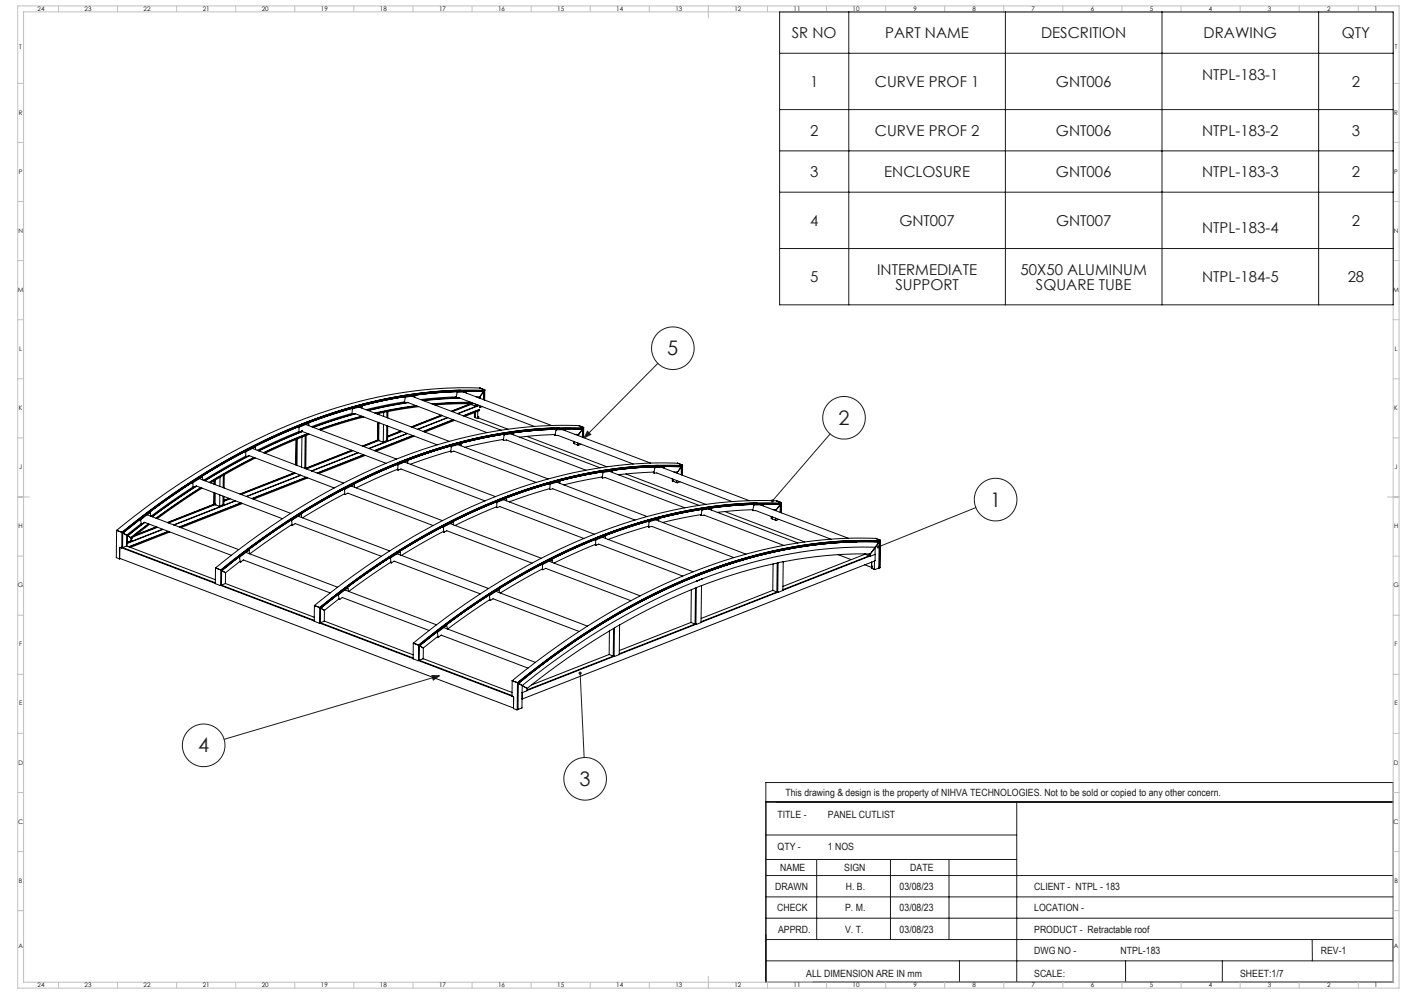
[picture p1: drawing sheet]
<svg xmlns="http://www.w3.org/2000/svg" width="1189mm" height="841mm" viewBox="0 0 1189 841" stroke-linecap="round" stroke-linejoin="round" font-family="sans-serif">
<path d="M648 678v153" fill="none" stroke="#000" stroke-width=".85"/>
<g fill="none" stroke="#191924" stroke-width=".85">
<path d="M660 10h519v248h-519zM718 10v248M851 10v248M983 10v248M1116 10v248M660 45h519M660 93h519M660 128h519M660 163h519M660 210h519M557 307l-63 63M497 365l3 3-6 2z"/>
<path d="M702 367l-48 57M826 429l-83 34M366 572h6l-5 3zM372 572l-182 54M491 570l3 71M648 662h531v169h-531zM648 678h531M860 678v153M648 706h212M648 727h212M691 727v68M754 727v68"/>
<path d="M803 727v68M648 759h531M648 741h531M648 777h531M648 795h531M1110 795l1 18M648 813h531M812 813v18M953 813v18M1034 813v18"/>
<circle cx="569" cy="295" r="18"/>
<circle cx="714" cy="353" r="18"/>
<circle cx="843" cy="423" r="18"/>
<circle cx="172" cy="631" r="18"/>
<circle cx="495" cy="659" r="18"/>
</g>
<g fill="none" stroke="#c0c0c0" stroke-width=".85">
<path d="M15 5h1169v831h-1169zM20 10h1159v821h-1159zM49 5v5M99 5v5M149 5v5M199 5v5M249 5v5M299 5v5M349 5v5M399 5v5M449 5v5M499 5v5"/>
<path d="M549 5v5M599 5v10M649 5v5M699 5v5M749 5v5M799 5v5M849 5v5M899 5v5M949 5v5M999 5v5M1049 5v5M1099 5v5"/>
<path d="M1149 5v5M15 71h5M1179 71h5M15 121h5M1179 121h5M15 171h5M1179 171h5M15 221h5M1179 221h5M15 271h5M1179 271h5M15 321h5"/>
<path d="M1179 321h5M15 371h5M1179 371h5M15 421h10M1174 421h10M15 471h5M1179 471h5M15 521h5M1179 521h5M15 571h5M1179 571h5M15 621h5"/>
<path d="M1179 621h5M15 671h5M1179 671h5M15 721h5M1179 721h5M15 771h5M1179 771h5M49 831v5M99 831v5M149 831v5M199 831v5M249 831v5"/>
<path d="M299 831v5M349 831v5M399 831v5M449 831v5M499 831v5M549 831v5M599 826v10M649 831v5M699 831v5M749 831v5M799 831v5M849 831v5"/>
<path d="M899 831v5M949 831v5M999 831v5M1049 831v5M1099 831v5M1149 831v5"/>
</g>
<path d="M742 462v1h1h-1v1h2l1-1-1-1zM653 423v2l1-1-1 1h2l-1-2zM490 569v1l2 1v-1v-1l-1-1v2v-2zM366 572h6l-5 3zM497 365l3 3-6 2z" fill="#191924"/>
<g fill="none" stroke="#000" stroke-width=".85">
<path d="M349 335l75 29M351 335h.1M351 335l-8 1v5M351 335v1M386 336h-9l-21 2M386 337h.1M389 337l-31 2M390 330a420 420 0 0 0-191 55 624 624 0 0 0-96 65M390 331a415 415 0 0 0-183 51 616 616 0 0 0-103 69M392 332l75 28M394 332h1M395 332h-8l-1 5h2l64 24"/>
<path d="M395 332v1M403 336h3M405 337h.1M406 337h-1M406 336h.1M406 336v1M406 328h.1M406 328a397 397 0 0 0-189 44 608 608 0 0 0-118 77M406 328l4 2M408 331h.1M408 331a380 380 0 0 0-154 29M408 331h1"/>
<path d="M408 330v1M409 331h.1M409 331a396 396 0 0 0-185 43 604 604 0 0 0-120 77M409 331a396 396 0 0 0-185 43 605 605 0 0 0-120 77M409 331v7M409 331l-3 5M410 330v8M410 330a397 397 0 0 0-190 44 607 607 0 0 0-117 76M410 330h.1M410 330v9M259 359l77 29M261 358h.1"/>
<path d="M298 350h.1M298 350l-34 11M298 351h.1M300 350l70 26M300 350l-2 1M300 350l-17 5-18 7M301 350l-36 12M304 344l76 29M306 344h.1M306 344v1M306 344l-8 2v5M306 352l-20 6-16 5"/>
<path d="M307 352l-17 5-20 7M308 353l-22 6-15 5M320 357l-1 15M320 350h.1M320 357v15M320 350v1M321 358l-1 15M321 350v1M324 349l-5 1M325 359l-1 15M325 349h-1M325 349v3"/>
<path d="M325 349h.1M327 348l-2 1M328 348l-1 5M328 348h.1M342 340l-14 2-18 5M342 341h.1M345 340l67 26M345 340l-2 1M345 340l-34 7M346 341l-34 6M352 343l-21 4-14 2M353 343l-35 7"/>
<path d="M354 344l-26 4v6M373 351l-25 10M374 351l-26 10M374 352l-25 10M379 353l-26 10M379 353l-25 10M383 355l-25 10M384 355l-26 10M385 356l-26 10M397 342h1M397 342h.1M397 342l-15 6"/>
<path d="M398 342h.1M398 342l4 1M398 342l-15 6M398 342l-16 6M399 340l-33 2M399 341l-33 1M401 353h.1M401 349v4M402 353h.1M402 342h-16l-18 1M402 349v4M402 353l2 1"/>
<path d="M402 343h.1M402 342v1M404 353h.1M404 343h-2M404 353v1M404 348v5M404 353l26 10M405 354h-1M405 343l-18 7M406 343l-18 7M406 347l-14 5M406 347l-13 5"/>
<path d="M406 346l-14 6M406 343v2M408 344l-2 1M214 379l77 30M216 378h.1M251 372l-1 21M251 372v21M252 371l-1 23M253 366l-13 5-22 10M255 370l-31 13M255 364h.1M255 364v1"/>
<path d="M255 370h.1M256 370h-1M256 370l-1 25M256 365l71 27M256 365l-37 16M256 370h.1M256 365l-37 17M258 369l-2 1M258 369h.1M259 369l-1 27M259 368h.1M259 368v28l39-15"/>
<path d="M260 367l-17 7-20 9M261 367l-16 6-22 10M261 360v-2l-8 3v5l3-1M262 367l-3 1M319 372h.1M319 372l-12 5M319 372h1M320 372h.1M320 373h.1M320 373l4 1M320 373l-12 5M320 372l-13 6"/>
<path d="M324 374h.1M327 373l-3 1M327 373h.1M327 360v13M328 360v12l-1 1M339 365l-11 4M340 365l-12 4M340 365l-12 5M344 367l-32 12M345 367l-33 13M349 368l-32 13M350 369l-33 12"/>
<path d="M351 369l-33 13M388 376l76 29M390 376h.1M390 376v1M390 376l-8 2v4h2l70 26M426 372l-33 6M426 372v1M429 372l67 26M432 367l76 29M434 367h1M434 367l1 1M434 367l-7 1-1 4h3"/>
<path d="M446 369l68 26M470 368l-30 2M470 368h.1M470 368h2l64 25M473 362a419 419 0 0 0-187 53 626 626 0 0 0-99 67M474 363a417 417 0 0 0-187 53 622 622 0 0 0-99 67M476 364l75 28M478 363h.1M478 363l-7 1-1 4M478 363v1M485 375h.1M485 373v2"/>
<path d="M485 375h1M486 374v1l3 1M489 375v2l3-1M489 368h.1M490 367l-3 1M490 367v1M490 360a398 398 0 0 0-189 44 606 606 0 0 0-119 77M490 360h.1M490 360l4 2M491 363h.1M491 363a382 382 0 0 0-154 28M491 363h1"/>
<path d="M492 362l-1 1M493 363h.1M493 363a396 396 0 0 0-186 42 603 603 0 0 0-119 78M493 363a396 396 0 0 0-185 42 603 603 0 0 0-120 78M493 363l-3 4M493 363v7M494 362v8M494 362h.1M494 362a397 397 0 0 0-190 44 608 608 0 0 0-117 76M208 386l-36 20M208 386h.1M211 385l72 28"/>
<path d="M211 385l-38 22M211 386l-37 21M215 387l-18 9-20 12M215 387l-19 10-19 11M216 388l-26 14v11M216 380v-2l-8 4v5l3-2M249 400l-46 18M298 381l-39 15M299 381l-40 16M303 383l-39 15M303 383l-39 16M308 385l-40 15"/>
<path d="M308 385l-39 15M309 385l-39 16M336 397l-35 16M336 397l1 1M342 391l77 29M345 390h.1M345 392v-2l-8 3v5l2-1 71 27M381 382l-34 11M381 382h1M516 399l76 29M518 398v1M518 400v-1l-7 1-1 4"/>
<path d="M553 399l-30 3M553 399l1 1M557 394a418 418 0 0 0-187 53 621 621 0 0 0-99 67M558 395a419 419 0 0 0-191 55 620 620 0 0 0-96 65M560 395l74 29M562 395h.1M562 395v1M562 395h-8l-1 5h3l64 24M573 399v1M573 399h-3M573 399h.1M573 392h1"/>
<path d="M574 392a397 397 0 0 0-189 43 608 608 0 0 0-119 77M574 392h.1M574 392l4 1M575 394v1M575 395a380 380 0 0 0-154 28M575 395h1M575 394h.1M577 395h.1M577 395a396 396 0 0 0-186 42 603 603 0 0 0-120 78M577 395a400 400 0 0 0-193 46 607 607 0 0 0-113 74M577 395v7M577 395l-4 4"/>
<path d="M577 394v8M577 394h.1M577 394a397 397 0 0 0-186 42 608 608 0 0 0-120 78M578 393v1M578 394h-1M578 394v8M163 412l-35 25M163 412h.1M166 411l73 28M166 411l-37 26M169 405l77 29M170 413l-18 11-20 14"/>
<path d="M170 413l-38 26M171 404l-8 5 1 4 2-2-37 26M171 404l1 2M171 403h.1M171 413l-18 12-20 14M181 417v10M181 407v3M182 407l-1 3M182 417v10M182 406v4M186 404l-8 5M186 419v9"/>
<path d="M186 404h.1M186 404v8M189 420v7l-3 1M189 402l-2 1M189 402v11M190 402h-1M250 400l-46 18M254 402l-46 18M255 402l-46 18M259 404l-46 18M260 404l-45 18M292 418l-36 20"/>
<path d="M292 418h.1M294 417l73 28M294 417l-2 1M297 411l77 30M300 410v2M300 410l-8 4v4M300 410h.1M465 414v-1l-12 4-22 8M471 408l77 29M473 407h1M474 409l-1-2-7 3-1 4h3l69 26M510 404l-33 6"/>
<path d="M510 404h.1M510 404h2l68 26M530 401l67 26M569 405v2h1M570 407h.1M570 405v2M570 407l3 1M573 408h.1M573 407v1M575 408h-2M125 436l77 29M127 434l-3 2"/>
<path d="M128 437l-1-3-8 6 1 4 2-2M181 427l-39 15M181 427h.1M182 427h.1M182 427l-39 15M182 427l-40 15M182 427l4 1M182 426l-1 1M186 428h.1M190 420l-1 7M194 422l-4 1M194 422l-4 2"/>
<path d="M195 422l-5 2M199 424l-52 20M204 425l-52 21M204 426l-52 20M205 426l-52 20M252 437l78 29M255 435h.1M255 438v-3l-8 5v4l3-1 73 28M420 429l-35 16M420 429h1M426 423l77 29M428 422h1"/>
<path d="M428 422l1 2M428 422l-7 3-1 4h3l71 27M555 440l76 29M557 439h.1M557 439v2M557 439l-8 2v5l3-1 69 27M594 436l-1-1-7 2-25 5M594 436h2l67 25M600 431l75 28M602 430h.1M602 430l-8 1v5M602 430v2"/>
<path d="M613 433l68 26M637 432v-1l-9 1-21 2M637 432h3l63 24M641 425a419 419 0 0 0-187 54 622 622 0 0 0-100 67M641 427a414 414 0 0 0-183 51 616 616 0 0 0-103 68M643 427l75 28M645 427h1M646 427h-8l-1 5M646 427v1M653 437v2M653 439h.1M654 437l-1 2"/>
<path d="M654 439l2 1M656 440h.1M656 438v2l3-1M656 431v1M657 431h-3M657 424h.1M657 431h.1M657 424a398 398 0 0 0-189 43 608 608 0 0 0-118 77M657 424l4 1M659 426h.1M659 426a380 380 0 0 0-154 29M659 426l1 1"/>
<path d="M660 427h.1M660 427a396 396 0 0 0-185 42 601 601 0 0 0-120 77M660 427a398 398 0 0 0-189 44 608 608 0 0 0-116 75M660 427v7M660 427l-3 4M661 426v8M661 426a397 397 0 0 0-190 44 605 605 0 0 0-117 76M661 426h.1M661 425h.1M661 425v1M661 425v9M99 449h.1"/>
<path d="M99 449l-1 23M99 449l4 1M103 450h.1M103 450v1M103 451v13M103 451h1M104 451h.1M104 451v12M104 451l3 2M107 459v1M107 459h.1M107 453h.1"/>
<path d="M107 460h.1M107 460v2M107 453v9M107 453h1M108 453h.1M108 459h-1M108 459h.1M108 453v6M108 453v1M108 454l3 1M111 458h-3M111 455h.1"/>
<path d="M111 458h.1M111 455v3M111 455v2M112 455h.1M120 443l-13 10M120 443h.1M122 442l74 28M122 442l-14 11M123 442l-15 11M126 443l-15 12M127 444l-15 11M132 446l-17 6"/>
<path d="M133 446l-19 7M133 446l-20 8M138 448l-31 12M142 450l-33 13M143 450l-34 13M144 450l-34 13M247 444h.1M247 444l-36 25-1-3M376 450h-1l-10 5-25 15M378 449l72 27M381 443l77 29M383 442h.1"/>
<path d="M384 444l-1-2-7 4v4l2-1M510 455l77 29M512 454h.1M512 454l-8 3v4l3-1 71 27M512 454v2M549 445l-34 11M549 445v1M725 457a418 418 0 0 0-188 54 622 622 0 0 0-99 67M725 458a416 416 0 0 0-187 54 619 619 0 0 0-99 66M741 456a397 397 0 0 0-189 43 608 608 0 0 0-119 77M741 456h.1M741 456l4 1"/>
<path d="M742 458h.1M742 458a381 381 0 0 0-154 29M742 458l1 1M743 457l-1 1M744 459h.1M744 459a400 400 0 0 0-192 45 607 607 0 0 0-113 74M744 459a397 397 0 0 0-189 44 609 609 0 0 0-116 75M744 459l-3 4M744 459v22M745 457l-1 23M745 457a397 397 0 0 0-187 43 609 609 0 0 0-120 78M745 457h.1"/>
<path d="M745 457v23M98 472h.1M98 472l3 1M101 463h.1M101 463v9l334 127v-9M101 463l2 1M101 463v10M101 472v1M102 473h-1M103 464h.1M103 464l79 30M104 463h.1"/>
<path d="M104 463h-1l79 30M107 462l-3 1M107 462l75 28M107 461h.1M107 460v1M107 461v1M203 475l-12 10M203 475h1M206 474l73 28M208 467l78 30M210 466l-7 6 1 3 2-1M210 466l-2 1"/>
<path d="M210 466h1M331 476l-9 5-27 19M333 475l73 27M336 469l77 29M338 467h1M339 470l-1-3-7 5v4l3-1M465 475l77 29M467 474h.1M467 476v-2l-8 4v4l3-1 72 27M504 461l-10 4-25 11M654 477v22M658 476l-1 25"/>
<path d="M658 476v25M659 476a414 414 0 0 0-65 20M663 475l-4 1M709 469l11 5M732 478l6 2M732 469l3 1M732 469h.1M732 469l-69 27M735 470h.1M735 469v1M736 471l-78 30M736 470l-73 29"/>
<path d="M736 470h-1M736 471h.1M736 469v2M736 469a344 344 0 0 0-73 6l-1 25M737 469h-1M737 469h.1M738 479h.1M738 480h.1M738 479v1M738 476v3M738 476v5h2M740 475v7"/>
<path d="M740 469l-4 2M741 469v-6a377 377 0 0 0-147 27M741 469h.1M741 469l-1 6-298 116M741 463h.1M741 463l-4 6M744 480h.1M182 481v13l5 1M182 481h.1M182 481l4 1M186 482h1M187 495l79 30"/>
<path d="M187 495h.1M187 482h.1M187 482v13M187 482l1 1M187 495h1M188 483h.1M188 483l-1 12M188 483l3 2M191 494l-3 1M191 494l75 28M191 485h.1M191 485v9"/>
<path d="M292 499l77 30M294 497l-2 2M422 499l1 2M422 499l-8 5 1 4 2-1M422 499h.1M459 482v-1l-7 4-29 17M585 499v28M589 498l-1 30M589 497v31M590 497a512 512 0 0 0-66 32M590 492a573 573 0 0 0-148 88M590 491h.1"/>
<path d="M594 495l-4 2M594 490h.1M594 495h.1M594 496l-1 31M594 490l-4 1M594 490l-4 2M654 500h.1M654 500l-61 23M654 500l3 1M740 482h.1M744 481l-4 1M744 481h.1"/>
<path d="M744 480h1M745 480h.1M266 512h.1M266 512v14l4 1M266 512l4 2M270 514h.1M270 514h1M271 514h.1M271 514l-1 13M271 514v1M271 515h.1M271 515v12"/>
<path d="M271 515l3 1M274 516h1M275 516l-1 10M287 507l-12 9M287 507h.1M290 506l73 27M290 506l-3 1M295 500l-1-3-7 6v4M414 507l-35 25M414 507l1 1M417 507l73 27M420 500l77 30"/>
<path d="M657 501h.1M658 501h.1M658 501l-65 25M658 500l-1 1M270 527h.1M270 527l80 30M270 526l1 1M271 527h.1M274 526l-3 1M274 526h.1M274 525l76 29M371 539l-13 9"/>
<path d="M373 537l74 28M376 531l77 29M378 529l-3 2M379 532l-1-3-8 6 1 4 2-2M516 534v20M519 532v23M520 531v24M520 531a621 621 0 0 0-74 51M524 529l-4 2M524 529v25M585 527h.1M585 527l-61 23"/>
<path d="M585 527l3 1M588 528h.1M589 528h.1M589 528l-65 26M589 528l-65 25M589 527l-1 1M593 527l-4 1M350 544v13l4 2M350 544h.1M350 544l4 2M354 546h.1M354 559h.1"/>
<path d="M354 559l79 30M354 558l79 30M354 558h1M354 546v13M354 546h1M355 559h.1M355 546h.1M355 546v13M355 546l3 2M358 557l-3 2M358 557l75 29M358 548h.1"/>
<path d="M358 548v9M516 554h.1M516 554l-66 26M516 554l3 1M519 555h.1M520 555l-74 29M520 555h.1M520 555h-1M524 554l-4 1M524 554h.1M433 576h.1M433 576v13"/>
<path d="M433 576l5 1M438 577v1M438 578h.1M438 578v23M438 578h1M439 578h.1M439 578l-1 22M439 578l3 2M433 589h.1M433 589l2 1M435 590v10l3 1M438 600h.1"/>
<path d="M442 580h.1M442 580v19l-4 1M442 580l4 2M446 584l-4 2M446 584h.1M446 582h.1M446 582v2M438 601h.1"/>
</g>
<g font-size="16.9" fill="#191924">
<text x="565" y="301">5</text>
<text x="710" y="359">2</text>
<text x="838" y="429">1</text>
<text x="168" y="637">4</text>
<text x="491" y="665">3</text>
</g>
<g font-size="12.7" fill="#191924">
<text x="670" y="32">SR NO</text>
<text x="749" y="32">PART NAME</text>
<text x="881" y="32">DESCRITION</text>
<text x="1019" y="32">DRAWING</text>
<text x="1135" y="32">QTY</text>
<text x="1017" y="67">NTPL-183-1</text>
<text x="686" y="74">1</text>
<text x="740" y="74">CURVE PROF 1</text>
<text x="894" y="74">GNT006</text>
<text x="1144" y="74">2</text>
<text x="686" y="115">2</text>
<text x="740" y="115">CURVE PROF 2</text>
<text x="894" y="115">GNT006</text>
<text x="1017" y="115">NTPL-183-2</text>
<text x="1144" y="115">3</text>
<text x="686" y="150">3</text>
<text x="748" y="150">ENCLOSURE</text>
<text x="894" y="150">GNT006</text>
<text x="1017" y="150">NTPL-183-3</text>
<text x="1144" y="150">2</text>
<text x="686" y="191">4</text>
<text x="761" y="191">GNT007</text>
<text x="894" y="191">GNT007</text>
<text x="1144" y="191">2</text>
<text x="1017" y="198">NTPL-183-4</text>
<text x="742" y="232">INTERMEDIATE</text>
<text x="864" y="232">50X50 ALUMINUM</text>
<text x="686" y="239">5</text>
<text x="1017" y="239">NTPL-184-5</text>
<text x="1140" y="239">28</text>
<text x="758" y="245">SUPPORT</text>
<text x="877" y="245">SQUARE TUBE</text>
</g>
<g font-size="8.5" fill="#191924">
<text x="665" y="674">This drawing &amp; design is the property of NIHVA TECHNOLOGIES. Not to be sold or copied to any other concern.</text>
<text x="658" y="692">TITLE -</text>
<text x="701" y="692">PANEL CUTLIST</text>
<text x="658" y="719">QTY -</text>
<text x="701" y="719">1 NOS</text>
<text x="660" y="737">NAME</text>
<text x="714" y="737">SIGN</text>
<text x="770" y="737">DATE</text>
<text x="656" y="753">DRAWN</text>
<text x="716" y="753">H. B.</text>
<text x="761" y="753">03/08/23</text>
<text x="875" y="753">CLIENT - NTPL - 183</text>
<text x="658" y="771">CHECK</text>
<text x="715" y="771">P. M.</text>
<text x="761" y="771">03/08/23</text>
<text x="875" y="771">LOCATION -</text>
<text x="659" y="789">APPRD.</text>
<text x="715" y="789">V. T.</text>
<text x="761" y="789">03/08/23</text>
<text x="875" y="789">PRODUCT - Retractable roof</text>
<text x="875" y="807">DWG NO -</text>
<text x="948" y="807">NTPL-183</text>
<text x="1118" y="807">REV-1</text>
<text x="682" y="826">ALL DIMENSION ARE IN mm</text>
<text x="875" y="826">SCALE:</text>
<text x="1049" y="826">SHEET:1/7</text>
</g>
<g font-size="5.3">
<text x="32" y="9">24</text>
<text x="72" y="9">23</text>
<text x="122" y="9">22</text>
<text x="172" y="9">21</text>
<text x="222" y="9">20</text>
<text x="272" y="9">19</text>
<text x="322" y="9">18</text>
<text x="372" y="9">17</text>
<text x="422" y="9">16</text>
<text x="472" y="9">15</text>
<text x="522" y="9">14</text>
<text x="572" y="9">13</text>
<text x="622" y="9">12</text>
<text x="672" y="9">11</text>
<text x="722" y="9">10</text>
<text x="773" y="9">9</text>
<text x="823" y="9">8</text>
<text x="873" y="9">7</text>
<text x="923" y="9">6</text>
<text x="973" y="9">5</text>
<text x="1023" y="9">4</text>
<text x="1073" y="9">3</text>
<text x="1123" y="9">2</text>
<text x="1163" y="9">1</text>
<text x="16" y="42">T</text>
<text x="1180" y="42">T</text>
<text x="16" y="97">R</text>
<text x="1180" y="97">R</text>
<text x="16" y="147">P</text>
<text x="1180" y="147">P</text>
<text x="16" y="197">N</text>
<text x="1180" y="197">N</text>
<text x="15" y="247">M</text>
<text x="1179" y="247">M</text>
<text x="16" y="297">L</text>
<text x="1180" y="297">L</text>
<text x="16" y="347">K</text>
<text x="1180" y="347">K</text>
<text x="16" y="397">J</text>
<text x="1180" y="397">J</text>
<text x="16" y="447">H</text>
<text x="1180" y="447">H</text>
<text x="15" y="497">G</text>
<text x="1179" y="497">G</text>
<text x="16" y="547">F</text>
<text x="1180" y="547">F</text>
<text x="16" y="597">E</text>
<text x="1180" y="597">E</text>
<text x="16" y="647">D</text>
<text x="1180" y="647">D</text>
<text x="15" y="697">C</text>
<text x="1179" y="697">C</text>
<text x="16" y="747">B</text>
<text x="1180" y="747">B</text>
<text x="16" y="802">A</text>
<text x="1180" y="802">A</text>
<text x="32" y="835">24</text>
<text x="72" y="835">23</text>
<text x="122" y="835">22</text>
<text x="172" y="835">21</text>
<text x="222" y="835">20</text>
<text x="272" y="835">19</text>
<text x="322" y="835">18</text>
<text x="372" y="835">17</text>
<text x="422" y="835">16</text>
<text x="472" y="835">15</text>
<text x="522" y="835">14</text>
<text x="572" y="835">13</text>
<text x="622" y="835">12</text>
<text x="672" y="835">11</text>
<text x="722" y="835">10</text>
<text x="773" y="835">9</text>
<text x="823" y="835">8</text>
<text x="873" y="835">7</text>
<text x="923" y="835">6</text>
<text x="973" y="835">5</text>
<text x="1023" y="835">4</text>
<text x="1073" y="835">3</text>
<text x="1123" y="835">2</text>
<text x="1163" y="835">1</text>
</g>
</svg>
